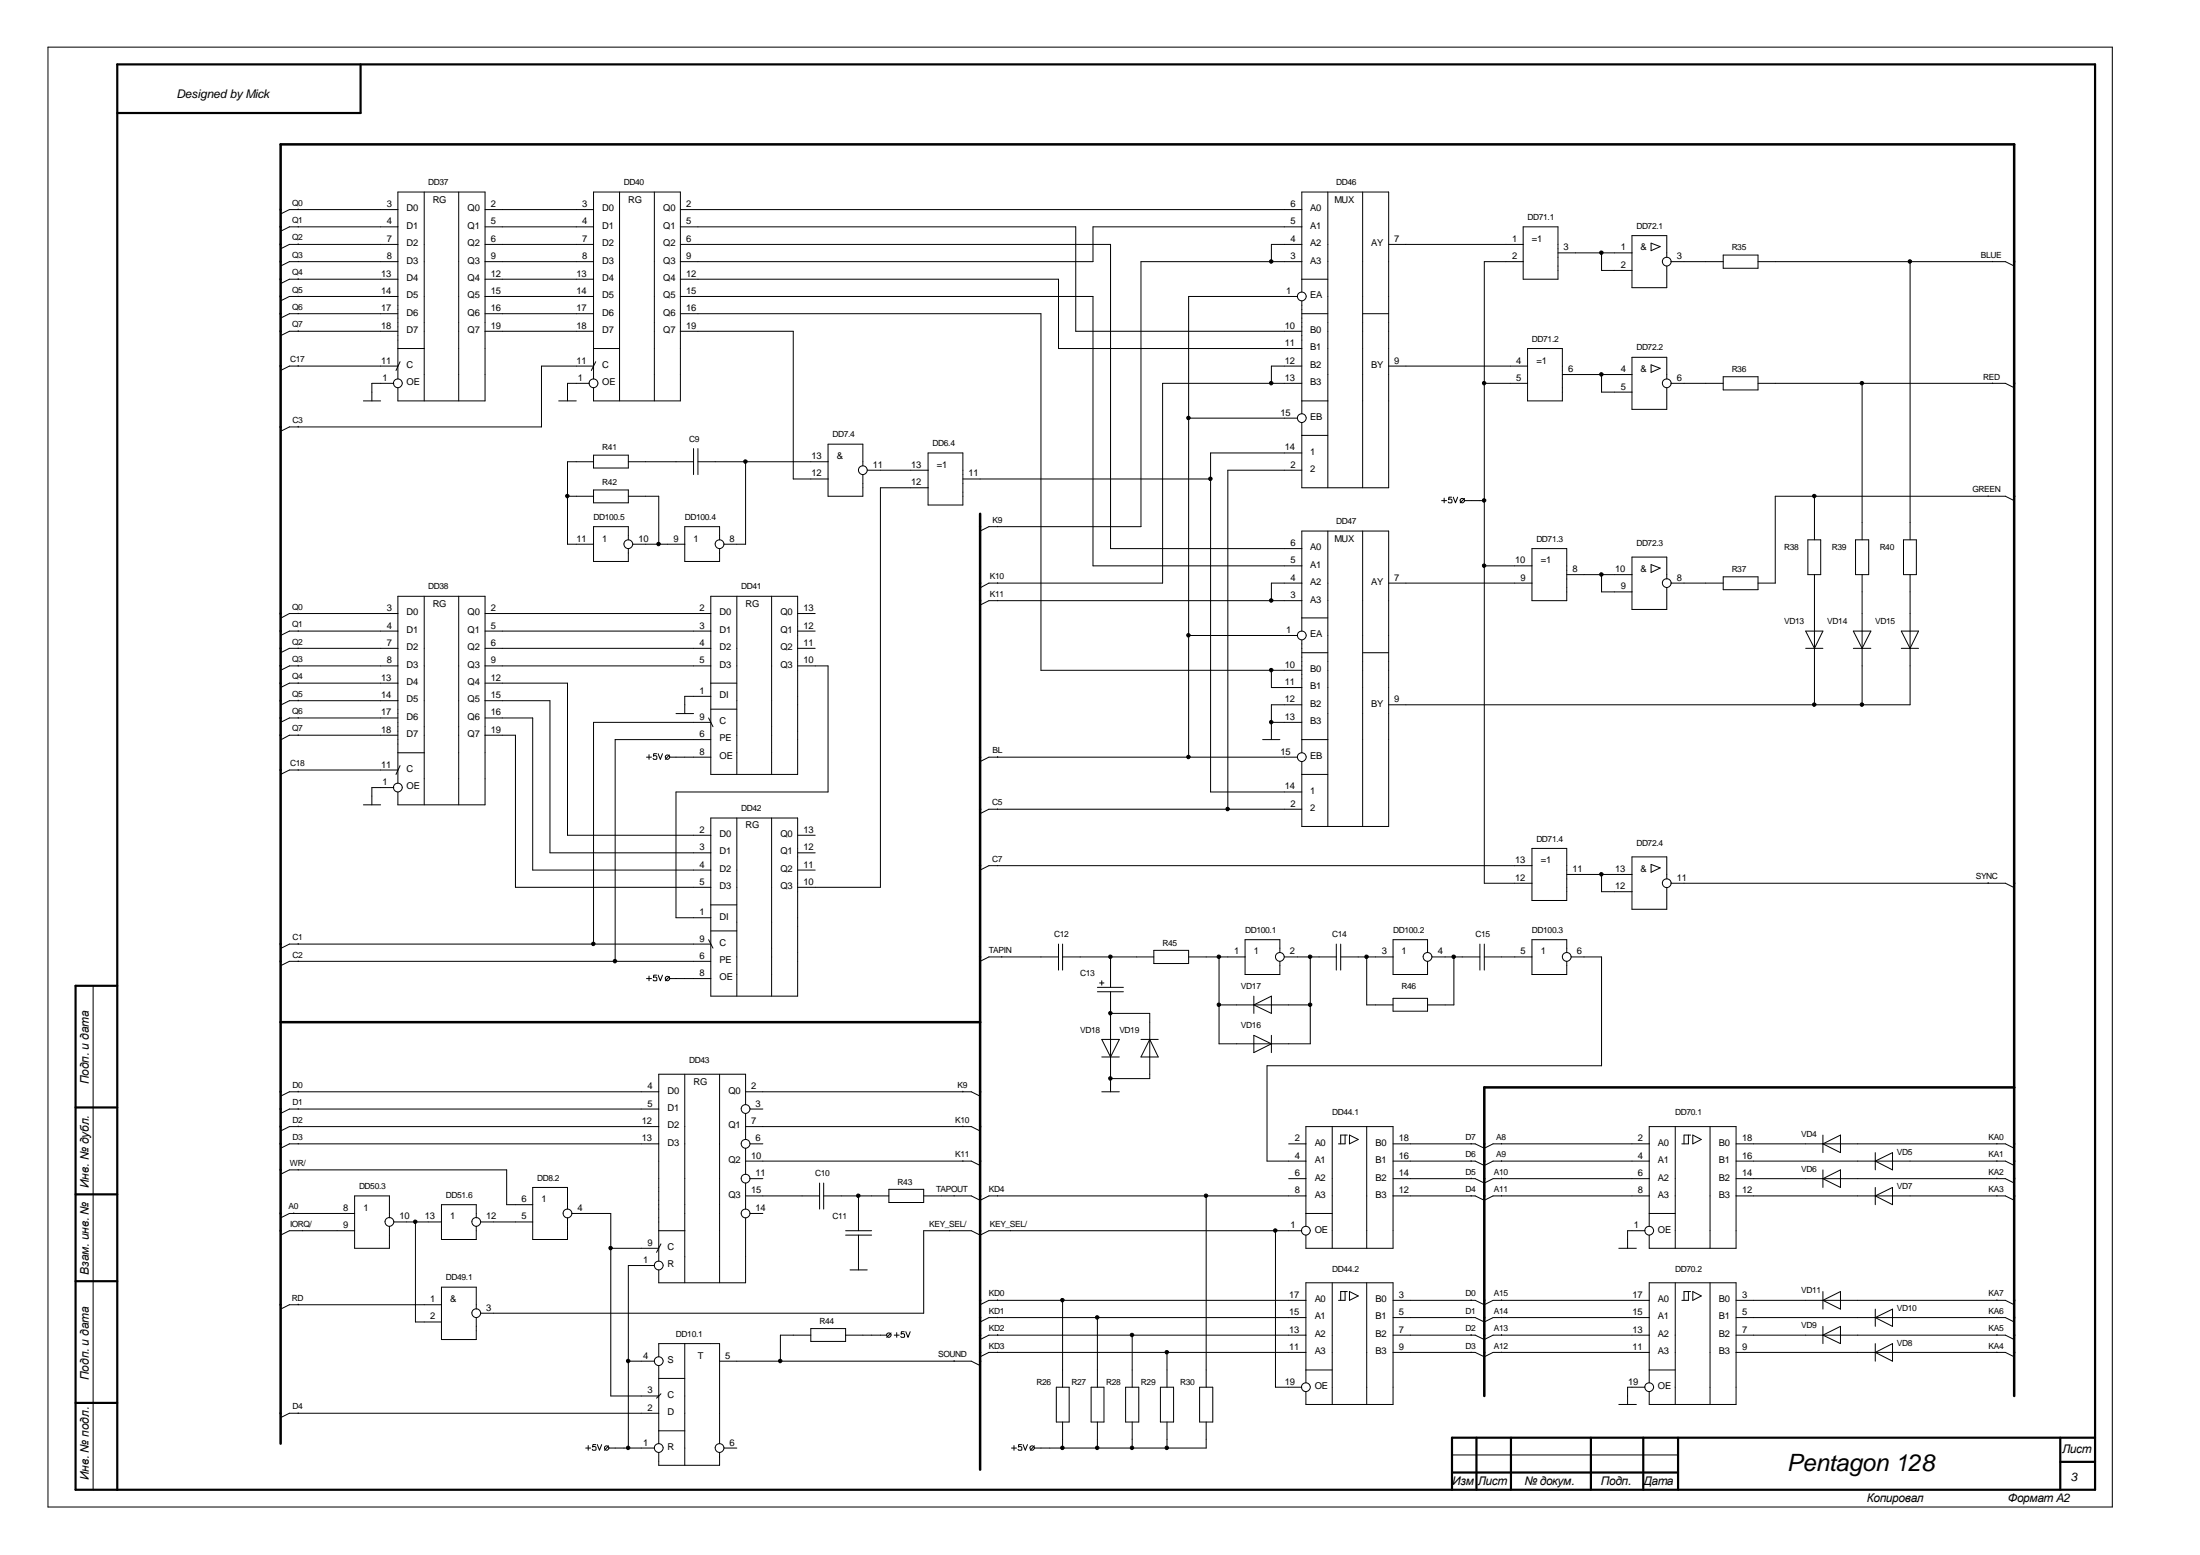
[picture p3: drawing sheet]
<svg xmlns="http://www.w3.org/2000/svg" width="297mm" height="210mm" viewBox="0 0 297 210" stroke-linecap="round" stroke-linejoin="round" font-family="sans-serif">
<g fill="none" stroke="#000" stroke-width=".3">
<path d="M48.7 8.7v6.6h-32.9M15.8 133.1h-5.6v68h272.7v-192.4h-267.1v192.4M10.2 149.5h5.6M10.2 172.9h5.6M10.2 161.2h5.6M10.2 189.4h5.6M196 198.8h30.6M199.3 194.1v7M204 194.1v7M214.8 194.1v7M221.9 194.1v7M226.6 194.1v7"/>
<path d="M278.2 194.1v7M278.2 197.3h4.7M282.9 194.1h-86.9v7"/>
</g>
<g fill="none" stroke="#000" stroke-width=".14">
<path d="M6.5 6.4h278.7v197h-278.7zM40.3 28.2v.1M40.3 30.6h.1M40.3 32.9v.1M40.3 35.3h.1M40.3 37.6v.1M40.3 40h.1M53.7 37.7h-14.6l-1.2 .6M53.7 35.3h-14.6l-1.2 .6M53.7 33h-14.6l-1.2 .6M53.7 30.6h-14.6l-1.2 .6M53.7 28.3h-14.6l-1.2 .6"/>
<path d="M57.3 25.9v28.2M61.9 25.9v28.2M65.5 37.7h14.6M65.5 35.3h14.6M65.5 33h14.6M65.5 30.6h14.6M65.5 28.3h14.6M83.7 25.9v28.2M88.3 25.9v28.2M91.9 30.6h53.3v14.1h30.6M91.9 37.7h51v9.3h32.9M91.9 33h58v41.1h25.9"/>
<path d="M91.9 28.3h83.9M175.8 37.7h3.5M175.8 30.6h-28.2v4.7h-55.7M175.8 35.3h-21.7v35.8h-20.6l-1.2 .6M175.8 33h-4.1v2.3M175.8 39.4v-13.5h11.7v39.9h-11.7v-8.8M179.3 25.9v39.9M184 25.9v39.9M187.5 33h18.2M205.7 30.6h4.7v7.1h-4.7zM205.7 35.3h-5.3v83.9h6.4M210.4 34.1h9.9"/>
<path d="M216.2 34.1v2.4h4.1M222.9 32.8l1.3 .5-1.3 .5zM225 34.7v-2.9h-4.7v7h4.7v-2.9M225.6 35.3h7.1M232.7 34.4h4.7v1.8h-4.7zM237.4 35.3h33.4l1.1 .6M257.9 35.3v37.6M269 35.3h.1M40.3 42.3h.1M40.3 44.6v.1M40.3 49.3v.1M40.3 57.5v.1"/>
<path d="M49.1 54.1h2.3M53.2 51.7h-3v2.4M53.7 49.4h-14.6l-1.2 .6M53.7 44.7h-14.6l-1.2 .6M53.7 42.3h-14.6l-1.2 .6M53.7 40h-14.6l-1.2 .6M53.7 51.2v-25.3h11.8v28.2h-11.8v-1.8M53.7 47h3.6M54 48.8l-.5 1.2M65.5 44.7h14.6M65.5 42.3h14.6M65.5 40h14.6"/>
<path d="M75.4 54.1h2.4M79.5 51.7h-2.9v2.4M80.1 49.4h-7v8.2h-34l-1.2 .6M80.1 51.2v-25.3h11.8v28.2h-11.8v-1.8M80.1 47h3.6M80.4 48.8l-.6 1.2M91.9 44.7h15.2v20h4.7M91.9 42.3h48.6v48.2h35.3M91.9 40h55.7v36.4h28.2M160.5 56.4h14.7M175.2 40h-14.7v62.2M175.8 49.4h-4.1v2.3"/>
<path d="M175.8 42.3h3.5M175.8 51.7h-18.8v27h-23.5l-1.2 .6M175.8 54.1h3.5M175.8 40.6v15.3M175.8 58.8h3.5M184 42.3h3.5M187.5 49.4h18.7M200.4 51.7h5.8M206.2 47h4.7v7.1h-4.7zM210.9 50.6h9.4M216.2 50.6v2.3h4.1M222.9 49.2l1.3 .5-1.3 .6z"/>
<path d="M225 51.2v-3h-4.7v7.1h4.7v-3M225.6 51.7h7.1M232.7 50.9h4.7v1.7h-4.7zM237.4 51.7h33.4l1.1 .6M251.4 51.7v21.2M269 51.7h.1M76.6 67h3.5M80.1 62.3h-3.5v11.2h3.5M80.1 61.4h4.7v1.8h-4.7zM80.1 66.1h4.7v1.8h-4.7zM84.8 72.9v-1.8h-4.7v4.7h4.7v-1.7M84.8 67h4.1v6.5"/>
<path d="M84.8 62.3h8.8M85.4 73.5h7.1M93.6 60.6v3.5M94.2 62.3h17.6M94.2 60.6v3.5M97.2 72.9v-1.8h-4.7v4.7h4.7v-1.7M100.7 62.3v11.2h-3M116.5 62.9v-2.9h-4.7v7h4.7v-2.9M117.1 63.5h8.2M125.3 61.1h4.7v7.1h-4.7zM125.3 65.8h-6.4v54h-11.2M130 64.7h33.4"/>
<path d="M134.7 71v.1M134.7 78.7h.1M175.8 78.7h-4.1v2.4M175.8 63.5h-10v45.7M175.8 61.1h-12.4v45.8h12.4M179.3 71.7v39.9M184 71.7v39.9M187.5 78.7h19.3M194.6 67.6h.7M195 67.2v.7M196 67.1h-.4v.4l.4-.1v.4l-.4 .1-.1-.2M196.2 67.1l.3 .8 .3-.8"/>
<path d="M197.7 67.6h2.7M197.7 67.3l-.6 .6M200.4 76.4h6.4M206.8 74.1h4.7v7h-4.7zM211.5 77.6h8.8M216.2 77.6v2.3h4.1M222.9 76.2l1.3 .5-1.3 .6zM225 78.2v-3h-4.7v7.1h4.7v-3M225.6 78.7h7.1M232.7 77.9h4.7v1.7h-4.7zM244.1 72.9h1.7v4.7h-1.7zM245 67v5.9"/>
<path d="M245 77.6v17.5M250.5 72.9h1.8v4.7h-1.8zM251.4 77.6v17.5M257 72.9h1.7v4.7h-1.7zM257.9 77.6v17.5h-70.4M268.4 66.9v.1M271.9 67.6l-1.1-.6h-31.1v11.7h-2.3M40.3 82.8h.1M40.3 85.1v.1M40.3 87.5h.1M40.3 89.8v.1M40.3 92.2h.1"/>
<path d="M40.3 94.5v.1M40.3 96.9h.1M40.3 99.2h.1M53.7 99.2h-14.6l-1.2 .7M53.7 96.9h-14.6l-1.2 .6M53.7 94.6h-14.6l-1.2 .6M53.7 92.2h-14.6l-1.2 .6M53.7 89.9h-14.6l-1.2 .6M53.7 87.5h-14.6l-1.2 .6M53.7 85.2h-14.6l-1.2 .6M53.7 82.8h-14.6l-1.2 .7M57.3 80.5v28.1"/>
<path d="M61.9 80.5v28.1M65.5 99.2h4.1v20.6h26.4M65.5 96.9h6.4v20.5h24.1M65.5 94.6h8.8v20.5h21.7M65.5 92.2h11.1v20.5h19.4M65.5 89.9h30.5M65.5 87.5h30.5M65.5 85.2h30.5M65.5 82.8h30.5M91.3 96.3h2.3M95.7 96.9l.6 1.2M96 92.2h3.5"/>
<path d="M96 94h-3.5v2.3M96 97.5h-15.9v29.9M96 99.8h-12.9v30M96 80.5h11.7v24h-11.7zM96 95.7h3.5M99.5 80.5v24M104.2 80.5v24M107.7 89.9h4.1v17h-20.5v17h4.7M107.7 87.5h2.4M107.7 85.2h2.4M107.7 82.8h2.4M134.7 81v.1"/>
<path d="M160.5 85.8h14.7M170.5 99.8h2.3M171.7 97.5h4.1M171.7 90.5v2.3h4.1M175.8 81.1h-42.3l-1.2 .6M175.8 95.1h-4.1v4.7M175.8 99.8h3.5M175.8 85.2v-13.5h11.7v39.9h-11.7v-8.8M175.8 86.4v15.2M175.8 83.4h3.5M175.8 88.1h3.5M184 88.1h3.5"/>
<path d="M243.8 87.5h2.3M243.8 85.2h2.3l-1.1 2.3zM250.2 87.5h2.4M250.2 85.2h2.4l-1.2 2.3zM256.7 87.5h2.3M256.7 85.2h2.3l-1.1 2.3zM40.3 103.9h.1M49.1 108.6h2.3M53.2 106.3h-3v2.3M53.7 103.9h-14.6l-1.2 .6M53.7 105.7v-25.2h11.8v28.1h-11.8v-1.7M53.7 101.6h3.6"/>
<path d="M54 103.3l-.5 1.2M87.3 102.2h.7M87.6 101.9v.6M88.6 101.7h-.3l-.1 .4 .4-.1 .1 .4-.4 .1-.1-.1M88.9 101.7l.3 .8 .3-.8M90.4 102.2h5.6M90.4 101.9l-.6 .6M96 110.4h11.7v24.1h-11.7zM99.5 110.4v24.1M104.2 110.4v24.1M107.7 115.1h2.4M107.7 112.7h2.4"/>
<path d="M107.7 117.4h2.4M134.7 102.1v.1M134.7 109.2h.1M134.7 116.8v.1M175.2 102.2h-41.7l-1.2 .6M175.8 109.2h-42.3l-1.2 .6M175.8 104.5h3.5M206.8 116.9h-73.3l-1.2 .5M206.8 114.5h4.7v7.1h-4.7zM211.5 118h8.8M216.2 118v2.4h4.1M222.9 116.7l1.3 .5-1.3 .5z"/>
<path d="M225 118.6v-2.9h-4.7v7h4.7v-2.9M225.6 119.2h45.2l1.1 .6M268.4 119.1v.1M12.6 133.1v68M40.3 127.4h.1M40.3 129.7v.1M87.3 132.1h.7M87.6 131.8v.6M88.6 131.6h-.3l-.1 .4 .4-.1 .1 .4-.4 .1-.1-.1M88.9 131.6l.3 .8 .3-.8M90.4 132.1h5.6M90.4 131.8l-.6 .6"/>
<path d="M95.7 126.8l.6 1.2M96 129.8h-56.9l-1.2 .6M96 127.4h-56.9l-1.2 .6M96 122.1h3.5M96 125.7h3.5M135.3 129.1v.1M142.9 129.2h-9.4l-1.2 .6M142.9 127.4v3.6M143.5 127.4v3.6M143.5 129.2h12.3M148.2 133.9h3.5M148.2 133.3h3.5"/>
<path d="M148.5 132.7h.6M148.8 132.4v.6M149.9 129.2v4.1M149.9 133.9v13.5M149.9 136.8h5.3v8.8h-5.3M155.8 128.3h4.7v1.8h-4.7zM160.5 129.2h7.6M164.6 129.2v11.7h12.3v-11.7M164.6 135.7h12.3M169.3 135.7l2.4-1.2v2.3zM169.3 134.5v2.3M169.3 139.8l2.4 1.1-2.4 1.2z"/>
<path d="M171.7 139.8v2.3M172.8 128.6v-1.8h-4.7v4.7h4.7v-1.7M173.4 129.2h7M180.4 127.4v3.6M181 129.2h7.1M181 127.4v3.6M184.5 129.2v6.5h3.6M188.1 134.8h4.6v1.7h-4.6zM192.7 128.6v-1.8h-4.6v4.7h4.6v-1.7M193.3 129.2h6.5M196.3 129.2v6.5h-3.6M199.8 127.4v3.6"/>
<path d="M200.4 129.2h6.4M200.4 127.4v3.6M211.5 128.6v-1.8h-4.7v4.7h4.7v-1.7M212.1 129.2h4.1v14.7h-45.1v12.8h5.2M37.9 158.5l1.2-.6h29.3v4.7h3.5M40.3 147.3v.1M40.3 149.7h.1M40.3 152v.1M40.3 154.4h.1M40.3 157.9h.1M88.9 154.4h-49.8l-1.2 .6M88.9 152.1h-49.8l-1.2 .6"/>
<path d="M88.9 149.7h-49.8l-1.2 .6M88.9 147.4h-49.8l-1.2 .6M92.5 145v28.2M97.2 145v28.2M100.7 152.1h30.4l1.2 .6M100.7 147.4h30.4l1.2 .6M100.7 156.7h30.4l1.2 .6M100.7 149.1v-4.1h-11.8v25.2M100.7 150.3v3.5M100.7 155v3.5M100.7 159.7v3.5M101.3 154.4h1.7"/>
<path d="M101.3 149.7h1.7M101.3 159.1h1.7M110.7 159.7v3.5M111.2 159.7v3.5M130 147.3v.1M130 152v.1M130 156.7h.1M148.8 147.4h2.3M148.8 142.7h2.3M148.8 140.3h2.3l-1.2 2.4zM154.1 140.3h2.3M155.2 140.3l1.2 2.4h-2.3z"/>
<path d="M174 154.4h2.3M174 159.1h2.3M179.9 152.1v16.4M181.6 153.2v1.2h-.9M181.9 153.2h-.9v1.2M182.2 153.2l1.2 .6-1.2 .6zM184.5 152.1v16.4M188.1 154.4h11.1l1.2 .6 1.2-.6h21.1M188.1 156.7h11.1l1.2 .6 1.2-.6h21.1M188.1 159.1h11.1l1.2 .6 1.2-.6h21.1M198.6 154.4h.1M198.6 156.7h.1"/>
<path d="M198.6 159v.1M202.7 154.4h.1M202.7 156.7h.1M202.7 159v.1M226.2 152.1v16.4M228 153.2v1.2h-.9M228.3 153.2h-.9v1.2M228.6 153.2l1.1 .6-1.1 .6zM230.9 152.1v16.4M234.4 154.4h36.4l1.1 .6M234.4 156.7h36.4l1.1 .6M234.4 159.1h36.4l1.1 .6"/>
<path d="M246.1 154.4l2.4-1.2v2.4zM246.1 159.1l2.4-1.2v2.4zM246.1 153.2v2.4M246.1 157.9v2.4M253.2 156.7l2.3-1.1v2.3zM253.2 155.6v2.3M269.6 154.4h.1M269.6 156.7h.1M269.6 159v.1M39.7 163.7v.1M40.3 176v.1M40.9 166.1h.1"/>
<path d="M47.9 166.1h-8.8l-1.2 .6M47.9 163.8h-8.8l-1.2 .6M52.6 164.4v-3h-4.7v7.1h4.7v-3M53.2 164.9h6.4M56.1 164.9v13.5h3.5M59.6 176.1h-20.5l-1.2 .6M64.3 164.4v-1.8h-4.7v4.7h4.7v-1.8M64.3 176.7v-2.9h-4.7v7h4.7v-2.9M64.9 164.9h7M76.6 163.2v-2.9h-4.7v7h4.7v-2.9M77.2 163.8h5.3v24.6h6.4M82.5 168.5h6.4"/>
<path d="M88.3 170.8h-3.5v24.7M88.9 166.1h3.6M89.2 167.9l-.6 1.2M100.7 161.4h10M100.7 164.4v8.8h-11.8v-1.8M101.3 163.8h1.7M109.5 179.3h4.7v1.8h-4.7zM111.2 161.4h8.8M114.2 166.1h3.5M114.2 166.7h3.5M114.8 171.4h2.3M115.9 161.4v4.7"/>
<path d="M115.9 166.7v4.7M120 160.5h4.7v1.8h-4.7zM120.3 179.9l-.6 .6M121.1 179.9v.6M122.1 179.8h-.4v.3h.3l.1 .3-.4 .1-.1-.1M122.3 179.8l.3 .7 .3-.7M124.7 161.4h6.4l1.2 .6 1.2-.6h42.8M128.2 166.1h.1M128.8 161.4h.1M134.7 161.4h.1M134.7 175.4v.1M134.7 177.8v.1"/>
<path d="M136.4 166.1h.1M143.5 175.5v11.8M148.2 177.9v9.4M162.9 161.4v25.9M172.2 166.1v21.2h3.6M175.8 166.1h-42.3l-1.2 .6-1.2-.6h-6.4v11.2h-59.8M176.3 163.8h3.6M176.3 165.5v-13.4h11.8v16.4h-11.8v-1.8M176.3 177.9h-42.8l-1.2 .5M176.3 175.5h-42.8l-1.2 .6M179.9 173.2v16.4M181.6 174.3v1.2h-.9"/>
<path d="M181.9 174.3h-.9v1.2M182.2 174.3l1.2 .6-1.2 .6zM184.5 173.2v16.4M188.1 177.9h11.1l1.2 .5 1.2-.5h21.1M188.1 175.5h11.1l1.2 .6 1.2-.6h21.1M188.1 161.4h11.1l1.2 .6 1.2-.6h21.1M198.6 161.4h.1M198.6 175.4v.1M198.6 177.8v.1M202.7 161.4h.1M202.7 175.4v.1M202.7 177.8v.1"/>
<path d="M218.6 168.5h2.3M222.1 166.1h-2.3v2.4M222.7 163.8h3.5M222.7 165.5v-13.4h11.7v16.4h-11.7v-1.8M226.2 173.2v16.4M228 174.3v1.2h-.9M228.3 174.3h-.9v1.2M228.6 174.3l1.1 .6-1.1 .6zM230.9 173.2v16.4M234.4 177.9h36.4l1.1 .5M234.4 175.5h36.4l1.1 .6M234.4 161.4h36.4l1.1 .6"/>
<path d="M246.1 175.5l2.4-1.2v2.4zM246.1 174.3v2.4M246.1 179v2.4M253.2 161.4l2.3-1.1v2.3zM253.2 177.9l2.3-1.2v2.3zM253.2 160.3v2.3M253.2 176.7v2.3M269.6 161.4h.1M269.6 175.4v.1M269.6 177.8v.1M40.3 190.7v.1M79.1 195.5h.7"/>
<path d="M79.4 195.1v.7M80.4 195h-.3l-.1 .3h.4l.1 .4-.4 .1-.1-.2M80.6 195l.3 .8 .3-.8M82.2 195.5h6.1M82.2 195.2l-.6 .6M84.8 183.7h3.5M88.9 190.8h-49.8l-1.2 .6M88.9 183.1v-1.7h8.3v13.5M88.9 184.3v10.6M88.9 196.1v1.7h8.3v-1.7M88.9 186.1h3.6M88.9 193.1h3.6"/>
<path d="M89.2 188.1l-.6 .6M92.5 181.4v16.4M97.2 183.7h33.9l1.2 .6M97.7 195.5h1.8M109.5 180.2h-4.1v3.5M114.2 180.2h5.5M120.7 180.2h.7M128.8 183.7h.1M134.7 180.1v.1M134.7 182.5v.1M136.6 195.5h.6M136.9 195.1v.7"/>
<path d="M137.9 195h-.4v.3h.4l.1 .4-.5 .1v-.2M138.1 195l.3 .8 .3-.8M139.7 195.2l-.6 .6M142.6 187.3h1.8v4.7h-1.8zM143.5 192v3.5M147.3 187.3h1.8v4.7h-1.8zM148.2 192v3.5M152 187.3h1.8v4.7h-1.8zM152.9 180.2v7.1M152.9 192v3.5M156.7 187.3h1.8v4.7h-1.8zM157.6 182.6v4.7"/>
<path d="M157.6 192v3.5M162 187.3h1.7v4.7h-1.7zM162.9 192v3.5h-23.2M176.3 180.2h-42.8l-1.2 .6M176.3 182.6h-42.8l-1.2 .5M176.3 186.7v-13.5h11.8v16.4h-11.8v-1.8M176.3 184.9h3.6M188.1 180.2h11.1l1.2 .6 1.2-.6h21.1M188.1 182.6h11.1l1.2 .5 1.2-.5h21.1M196 196.4h30.6M198.6 180.1v.1M198.6 182.5v.1"/>
<path d="M202.7 180.1v.1M202.7 182.5v.1M218.6 189.6h2.3M222.1 187.3h-2.3v2.3M222.7 186.7v-13.5h11.7v16.4h-11.7v-1.8M222.7 184.9h3.5M234.4 180.2h36.4l1.1 .6M234.4 182.6h36.4l1.1 .5M246.1 180.2l2.4-1.2v2.4zM253.2 182.6l2.3-1.2v2.3zM253.2 181.4v2.3M269.6 180.1v.1"/>
<path d="M269.6 182.5v.1"/>
<circle cx="225" cy="35.3" r=".59"/>
<circle cx="53.7" cy="51.7" r=".59"/>
<circle cx="80.1" cy="51.7" r=".59"/>
<circle cx="175.8" cy="56.4" r=".59"/>
<circle cx="175.8" cy="40" r=".59"/>
<circle cx="225" cy="51.7" r=".59"/>
<circle cx="84.8" cy="73.5" r=".59"/>
<circle cx="97.2" cy="73.5" r=".59"/>
<circle cx="116.5" cy="63.5" r=".59"/>
<circle cx="197.4" cy="67.6" r=".3"/>
<circle cx="225" cy="78.7" r=".59"/>
<circle cx="175.8" cy="85.8" r=".59"/>
<circle cx="53.7" cy="106.3" r=".59"/>
<circle cx="90.1" cy="102.2" r=".3"/>
<circle cx="175.8" cy="102.2" r=".59"/>
<circle cx="225" cy="119.2" r=".59"/>
<circle cx="90.1" cy="132.1" r=".3"/>
<circle cx="172.8" cy="129.2" r=".59"/>
<circle cx="192.7" cy="129.2" r=".59"/>
<circle cx="211.5" cy="129.2" r=".59"/>
<circle cx="100.7" cy="154.4" r=".59"/>
<circle cx="100.7" cy="159.1" r=".59"/>
<circle cx="100.7" cy="149.7" r=".59"/>
<circle cx="52.6" cy="164.9" r=".59"/>
<circle cx="64.3" cy="177.3" r=".59"/>
<circle cx="64.3" cy="164.9" r=".59"/>
<circle cx="76.6" cy="163.8" r=".59"/>
<circle cx="88.9" cy="170.8" r=".59"/>
<circle cx="100.7" cy="163.8" r=".59"/>
<circle cx="176.3" cy="166.1" r=".59"/>
<circle cx="222.7" cy="166.1" r=".59"/>
<circle cx="81.9" cy="195.5" r=".3"/>
<circle cx="88.9" cy="195.5" r=".59"/>
<circle cx="88.9" cy="183.7" r=".59"/>
<circle cx="97.2" cy="195.5" r=".59"/>
<circle cx="120" cy="180.2" r=".3"/>
<circle cx="139.4" cy="195.5" r=".3"/>
<circle cx="176.3" cy="187.3" r=".59"/>
<circle cx="222.7" cy="187.3" r=".59"/>
</g>
<path d="M132.3 69.4v129M37.9 138h94.4M271.9 146.8h-71.5v41.6M271.9 188.4v-168.9h-234v175.4" fill="none" stroke="#000" stroke-width=".34"/>
<g fill="#000" stroke="#000" stroke-width=".14">
<path d="M171.5 35.1h.3l.1 .2-.1 .2h-.2h-.1z" fill-rule="evenodd"/>
<path d="M216 33.9h.4l.1 .2-.1 .2h-.2h-.2z" fill-rule="evenodd"/>
<path d="M257.7 35.1h.3l.1 .2-.1 .2h-.1h-.2z" fill-rule="evenodd"/>
<path d="M160.3 56.2h.3l.1 .2-.1 .2-.2 .1-.1-.1z" fill-rule="evenodd"/>
<path d="M171.5 51.5h.3l.1 .2-.1 .2-.2 .1-.1-.1z" fill-rule="evenodd"/>
<path d="M200.2 51.5h.3l.1 .2-.1 .2-.1 .1-.2-.1z" fill-rule="evenodd"/>
<path d="M216 50.4h.4l.1 .1-.1 .2-.2 .1-.2-.1z" fill-rule="evenodd"/>
<path d="M251.2 51.5h.3l.1 .2-.1 .2-.1 .1-.2-.1z" fill-rule="evenodd"/>
<path d="M76.4 66.8h.4v.1v.2l-.2 .1-.2-.1z" fill-rule="evenodd"/>
<path d="M88.7 73.3h.4l.1 .1-.1 .2-.2 .1-.2-.1z" fill-rule="evenodd"/>
<path d="M100.5 62.1h.3l.1 .2-.1 .2h-.2h-.1z" fill-rule="evenodd"/>
<path d="M163.3 64.5h.3l.1 .1-.1 .2-.2 .1-.1-.1z" fill-rule="evenodd"/>
<path d="M200.2 76.2h.3l.1 .1-.1 .2-.1 .1-.2-.1z" fill-rule="evenodd"/>
<path d="M200.2 67.4h.3l.1 .1-.1 .2-.1 .1-.2-.1z" fill-rule="evenodd"/>
<path d="M216 77.4h.4l.1 .1-.1 .2-.2 .1-.2-.1z" fill-rule="evenodd"/>
<path d="M244.8 66.8h.3l.1 .1-.1 .2-.2 .1-.1-.1z" fill-rule="evenodd"/>
<path d="M160.3 85.6h.3l.1 .1-.1 .2-.2 .1-.1-.1z" fill-rule="evenodd"/>
<path d="M171.5 97.3h.3l.1 .2-.1 .1-.2 .1-.1-.1z" fill-rule="evenodd"/>
<path d="M171.5 90.3h.3l.1 .1-.1 .2-.2 .1-.1-.1z" fill-rule="evenodd"/>
<path d="M171.5 80.9h.3l.1 .1-.1 .2-.2 .1-.1-.1z" fill-rule="evenodd"/>
<path d="M244.8 94.9h.3l.1 .2-.1 .2h-.2h-.1z" fill-rule="evenodd"/>
<path d="M251.2 94.9h.3l.1 .2-.1 .2h-.1h-.2z" fill-rule="evenodd"/>
<path d="M160.3 102h.3l.1 .2-.1 .1-.2 .1-.1-.1z" fill-rule="evenodd"/>
<path d="M165.6 109h.3l.1 .2-.1 .2h-.2h-.1z" fill-rule="evenodd"/>
<path d="M216 117.8h.4l.1 .2-.1 .2-.2 .1-.2-.1z" fill-rule="evenodd"/>
<path d="M79.9 127.2h.4v.2v.2h-.2h-.2z" fill-rule="evenodd"/>
<path d="M82.9 129.6h.3l.1 .1-.1 .2-.2 .1-.1-.1z" fill-rule="evenodd"/>
<path d="M149.7 136.6h.4l.1 .2-.1 .1-.2 .1-.2-.1z" fill-rule="evenodd"/>
<path d="M149.7 129h.4l.1 .1-.1 .2-.2 .1-.2-.1z" fill-rule="evenodd"/>
<path d="M164.4 129h.3l.1 .1-.1 .2-.2 .1-.1-.1z" fill-rule="evenodd"/>
<path d="M164.4 135.5h.3l.1 .1-.1 .2-.2 .1-.1-.1z" fill-rule="evenodd"/>
<path d="M176.7 129h.3l.1 .1-.1 .2-.1 .1-.2-.1z" fill-rule="evenodd"/>
<path d="M176.7 135.5h.3l.1 .1-.1 .2-.1 .1-.2-.1z" fill-rule="evenodd"/>
<path d="M184.3 129h.4v.1v.2l-.2 .1-.2-.1z" fill-rule="evenodd"/>
<path d="M196.1 129h.3l.1 .1-.1 .2-.1 .1-.2-.1z" fill-rule="evenodd"/>
<path d="M149.7 145.4h.4l.1 .2-.1 .1-.2 .1-.2-.1z" fill-rule="evenodd"/>
<path d="M55.9 164.7h.3l.1 .2-.1 .2-.2 .1-.1-.1z" fill-rule="evenodd"/>
<path d="M82.3 168.3h.3l.1 .2-.1 .1-.2 .1-.1-.1z" fill-rule="evenodd"/>
<path d="M115.7 161.2h.3l.1 .2-.1 .2h-.1h-.2z" fill-rule="evenodd"/>
<path d="M143.3 175.3h.3l.1 .2-.1 .2h-.2h-.1z" fill-rule="evenodd"/>
<path d="M148 177.7h.3l.1 .1-.1 .2-.2 .1-.1-.1z" fill-rule="evenodd"/>
<path d="M162.7 161.2h.3l.1 .2-.1 .2h-.2h-.1z" fill-rule="evenodd"/>
<path d="M172 165.9h.3l.1 .2-.1 .2h-.1h-.2z" fill-rule="evenodd"/>
<path d="M84.6 195.3h.4v.1v.2l-.2 .1-.2-.1z" fill-rule="evenodd"/>
<path d="M84.6 183.5h.4v.2v.2l-.2 .1-.2-.1z" fill-rule="evenodd"/>
<path d="M105.2 183.5h.3l.1 .2-.1 .2-.2 .1-.1-.1z" fill-rule="evenodd"/>
<path d="M143.3 195.3h.3l.1 .1-.1 .2-.2 .1-.1-.1z" fill-rule="evenodd"/>
<path d="M148 195.3h.3l.1 .1-.1 .2-.2 .1-.1-.1z" fill-rule="evenodd"/>
<path d="M152.7 195.3h.3l.1 .1-.1 .2-.2 .1-.1-.1z" fill-rule="evenodd"/>
<path d="M152.7 180h.3l.1 .2-.1 .2h-.2h-.1z" fill-rule="evenodd"/>
<path d="M157.4 195.3h.3l.1 .1-.1 .2-.2 .1-.1-.1z" fill-rule="evenodd"/>
<path d="M157.4 182.4h.3l.1 .1-.1 .2-.2 .1-.1-.1z" fill-rule="evenodd"/>
</g>
<text font-size="3.2" x="241.3" y="198.6">Pentagon 128</text>
<g font-size="1.6">
<text x="23.8" y="13.2">DesignedbyMick</text>
<text x="12" y="146.4" transform="rotate(-90 12 146.4)">Подп. и дата</text>
<text x="12" y="160.4" transform="rotate(-90 12 160.4)">Инв. № дубл.</text>
<text x="12" y="172.1" transform="rotate(-90 12 172.1)">Взам. инв. №</text>
<text x="12" y="186.3" transform="rotate(-90 12 186.3)">Подп. и дата</text>
<text x="278.4" y="196.2">Лист</text>
<text x="12" y="199.8" transform="rotate(-90 12 199.8)">Инв. № подл.</text>
<text x="196.1" y="200.4">Изм</text>
<text x="199.5" y="200.4">Лист</text>
<text x="205.8" y="200.4">№ докум.</text>
<text x="216.2" y="200.4">Подп.</text>
<text x="221.9" y="200.4">Дата</text>
<text x="252.1" y="202.8">Копировал</text>
<text x="271.1" y="202.8">Формат A2</text>
<text x="279.6" y="200">3</text>
</g>
<g font-size="1.3">
<text x="52.2" y="28">3</text>
<text x="54.9" y="28.5">D0</text>
<text x="58.4" y="27.4">RG</text>
<text x="63.1" y="28.5">Q0</text>
<text x="66.3" y="28">2</text>
<text x="78.6" y="28">3</text>
<text x="81.3" y="28.5">D0</text>
<text x="84.8" y="27.4">RG</text>
<text x="89.5" y="28.5">Q0</text>
<text x="92.6" y="28">2</text>
<text x="174.2" y="28">6</text>
<text x="176.9" y="28.5">A0</text>
<text x="180.2" y="27.4">MUX</text>
<text x="52.2" y="35">8</text>
<text x="52.2" y="32.7">7</text>
<text x="52.2" y="30.3">4</text>
<text x="54.9" y="30.9">D1</text>
<text x="54.9" y="33.2">D2</text>
<text x="54.9" y="35.6">D3</text>
<text x="63.1" y="30.9">Q1</text>
<text x="63.1" y="33.2">Q2</text>
<text x="63.1" y="35.6">Q3</text>
<text x="66.3" y="30.3">5</text>
<text x="66.3" y="32.7">6</text>
<text x="66.3" y="35">9</text>
<text x="78.6" y="35">8</text>
<text x="78.6" y="32.7">7</text>
<text x="78.6" y="30.3">4</text>
<text x="81.3" y="30.9">D1</text>
<text x="81.3" y="33.2">D2</text>
<text x="81.3" y="35.6">D3</text>
<text x="89.5" y="30.9">Q1</text>
<text x="89.5" y="33.2">Q2</text>
<text x="89.5" y="35.6">Q3</text>
<text x="92.6" y="30.3">5</text>
<text x="92.6" y="32.7">6</text>
<text x="92.6" y="35">9</text>
<text x="174.2" y="30.3">5</text>
<text x="174.2" y="35">3</text>
<text x="174.2" y="32.7">4</text>
<text x="176.9" y="30.9">A1</text>
<text x="176.9" y="33.2">A2</text>
<text x="176.9" y="35.6">A3</text>
<text x="185.1" y="33.2">AY</text>
<text x="188.3" y="32.7">7</text>
<text x="204.2" y="32.7">1</text>
<text x="204.2" y="35">2</text>
<text x="206.8" y="32.7">=1</text>
<text x="211.1" y="33.8">3</text>
<text x="218.8" y="33.8">1</text>
<text x="221.5" y="33.8">&amp;</text>
<text x="226.4" y="35">3</text>
<text x="51.5" y="39.7">14</text>
<text x="51.5" y="37.4">13</text>
<text x="54.9" y="37.9">D4</text>
<text x="54.9" y="40.3">D5</text>
<text x="63.1" y="37.9">Q4</text>
<text x="63.1" y="40.3">Q5</text>
<text x="66.3" y="37.4">12</text>
<text x="66.3" y="39.7">15</text>
<text x="77.9" y="39.7">14</text>
<text x="77.9" y="37.4">13</text>
<text x="81.3" y="37.9">D4</text>
<text x="81.3" y="40.3">D5</text>
<text x="89.5" y="37.9">Q4</text>
<text x="89.5" y="40.3">Q5</text>
<text x="92.6" y="37.4">12</text>
<text x="92.6" y="39.7">15</text>
<text x="173.7" y="39.7">1</text>
<text x="176.9" y="40.3">EA</text>
<text x="218.8" y="36.2">2</text>
<text x="51.5" y="44.4">18</text>
<text x="51.5" y="42">17</text>
<text x="54.9" y="42.6">D6</text>
<text x="54.9" y="45">D7</text>
<text x="63.1" y="42.6">Q6</text>
<text x="63.1" y="45">Q7</text>
<text x="66.3" y="42">16</text>
<text x="66.3" y="44.4">19</text>
<text x="77.9" y="44.4">18</text>
<text x="77.9" y="42">17</text>
<text x="81.3" y="42.6">D6</text>
<text x="81.3" y="45">D7</text>
<text x="89.5" y="42.6">Q6</text>
<text x="89.5" y="45">Q7</text>
<text x="92.6" y="42">16</text>
<text x="92.6" y="44.4">19</text>
<text x="173.5" y="44.4">10</text>
<text x="173.5" y="46.7">11</text>
<text x="176.9" y="45">B0</text>
<text x="176.9" y="47.3">B1</text>
<text x="51.5" y="49.1">11</text>
<text x="51.6" y="51.4">1</text>
<text x="54.9" y="49.7">C</text>
<text x="54.9" y="52">OE</text>
<text x="77.9" y="49.1">11</text>
<text x="78" y="51.4">1</text>
<text x="81.3" y="49.7">C</text>
<text x="81.3" y="52">OE</text>
<text x="173.5" y="49.1">12</text>
<text x="173.5" y="51.4">13</text>
<text x="176.9" y="49.7">B2</text>
<text x="176.9" y="52">B3</text>
<text x="185.1" y="49.7">BY</text>
<text x="188.3" y="49.1">9</text>
<text x="204.7" y="49.1">4</text>
<text x="204.7" y="51.4">5</text>
<text x="207.4" y="49.1">=1</text>
<text x="211.7" y="50.2">6</text>
<text x="218.8" y="52.6">5</text>
<text x="218.8" y="50.2">4</text>
<text x="221.5" y="50.2">&amp;</text>
<text x="226.4" y="51.4">6</text>
<text x="172.9" y="56.1">15</text>
<text x="176.9" y="56.7">EB</text>
<text x="109.6" y="62">13</text>
<text x="109.6" y="64.3">12</text>
<text x="113" y="62">&amp;</text>
<text x="117.9" y="63.1">11</text>
<text x="123" y="63.1">13</text>
<text x="123" y="65.5">12</text>
<text x="126.5" y="63.1">=1</text>
<text x="130.8" y="64.3">11</text>
<text x="173.5" y="60.8">14</text>
<text x="174.2" y="63.1">2</text>
<text x="176.9" y="61.4">1</text>
<text x="176.9" y="63.7">2</text>
<text x="77.9" y="73.1">11</text>
<text x="81.3" y="73.1">1</text>
<text x="86.2" y="73.1">10</text>
<text x="90.9" y="73.1">9</text>
<text x="93.6" y="73.1">1</text>
<text x="98.5" y="73.1">8</text>
<text x="174.2" y="73.7">6</text>
<text x="174.2" y="76">5</text>
<text x="176.9" y="74.3">A0</text>
<text x="176.9" y="76.6">A1</text>
<text x="180.2" y="73.1">MUX</text>
<text x="204.6" y="76">10</text>
<text x="208" y="76">=1</text>
<text x="212.3" y="77.2">8</text>
<text x="218.1" y="77.2">10</text>
<text x="221.5" y="77.2">&amp;</text>
<text x="52.2" y="82.5">3</text>
<text x="54.9" y="83.1">D0</text>
<text x="58.4" y="81.9">RG</text>
<text x="63.1" y="83.1">Q0</text>
<text x="66.3" y="82.5">2</text>
<text x="94.4" y="82.5">2</text>
<text x="97.2" y="83.1">D0</text>
<text x="100.7" y="81.9">RG</text>
<text x="105.4" y="83.1">Q0</text>
<text x="108.5" y="82.5">13</text>
<text x="174.2" y="80.7">3</text>
<text x="174.2" y="78.4">4</text>
<text x="176.9" y="79">A2</text>
<text x="176.9" y="81.3">A3</text>
<text x="185.1" y="79">AY</text>
<text x="188.3" y="78.4">7</text>
<text x="205.3" y="78.4">9</text>
<text x="218.8" y="79.6">9</text>
<text x="226.4" y="78.4">8</text>
<text x="52.2" y="89.5">8</text>
<text x="52.2" y="87.2">7</text>
<text x="52.2" y="84.9">4</text>
<text x="54.9" y="85.4">D1</text>
<text x="54.9" y="87.8">D2</text>
<text x="63.1" y="85.4">Q1</text>
<text x="63.1" y="87.8">Q2</text>
<text x="66.3" y="84.9">5</text>
<text x="66.3" y="87.2">6</text>
<text x="66.3" y="89.5">9</text>
<text x="94.4" y="89.5">5</text>
<text x="94.4" y="87.2">4</text>
<text x="94.4" y="84.9">3</text>
<text x="97.2" y="85.4">D1</text>
<text x="97.2" y="87.8">D2</text>
<text x="105.4" y="85.4">Q1</text>
<text x="105.4" y="87.8">Q2</text>
<text x="108.5" y="84.9">12</text>
<text x="108.5" y="87.2">11</text>
<text x="108.5" y="89.5">10</text>
<text x="173.7" y="85.4">1</text>
<text x="176.9" y="86">EA</text>
<text x="51.5" y="94.2">14</text>
<text x="51.5" y="91.9">13</text>
<text x="54.9" y="90.1">D3</text>
<text x="54.9" y="92.5">D4</text>
<text x="54.9" y="94.8">D5</text>
<text x="63.1" y="90.1">Q3</text>
<text x="63.1" y="92.5">Q4</text>
<text x="63.1" y="94.8">Q5</text>
<text x="66.3" y="91.9">12</text>
<text x="66.3" y="94.2">15</text>
<text x="94.4" y="93.7">1</text>
<text x="97.2" y="90.1">D3</text>
<text x="97.2" y="94.2">DI</text>
<text x="105.4" y="90.1">Q3</text>
<text x="173.5" y="90.1">10</text>
<text x="173.5" y="92.5">11</text>
<text x="173.5" y="94.8">12</text>
<text x="176.9" y="90.7">B0</text>
<text x="176.9" y="93.1">B1</text>
<text x="176.9" y="95.4">B2</text>
<text x="185.1" y="95.4">BY</text>
<text x="188.3" y="94.8">9</text>
<text x="51.5" y="98.9">18</text>
<text x="51.5" y="96.6">17</text>
<text x="54.9" y="97.2">D6</text>
<text x="54.9" y="99.5">D7</text>
<text x="63.1" y="97.2">Q6</text>
<text x="63.1" y="99.5">Q7</text>
<text x="66.3" y="96.6">16</text>
<text x="66.3" y="98.9">19</text>
<text x="94.4" y="97.2">9</text>
<text x="94.4" y="99.5">6</text>
<text x="94.4" y="101.9">8</text>
<text x="97.2" y="97.8">C</text>
<text x="97.2" y="100.1">PE</text>
<text x="172.9" y="101.9">15</text>
<text x="173.5" y="97.2">13</text>
<text x="176.9" y="97.8">B3</text>
<text x="51.5" y="103.6">11</text>
<text x="51.6" y="106">1</text>
<text x="54.9" y="104.2">C</text>
<text x="54.9" y="106.6">OE</text>
<text x="97.2" y="102.5">OE</text>
<text x="173.5" y="106.6">14</text>
<text x="176.9" y="102.5">EB</text>
<text x="176.9" y="107.1">1</text>
<text x="94.4" y="112.4">2</text>
<text x="97.2" y="113">D0</text>
<text x="100.7" y="111.8">RG</text>
<text x="105.4" y="113">Q0</text>
<text x="108.5" y="112.4">13</text>
<text x="174.2" y="108.9">2</text>
<text x="176.9" y="109.5">2</text>
<text x="94.4" y="119.4">5</text>
<text x="94.4" y="117.1">4</text>
<text x="94.4" y="114.8">3</text>
<text x="97.2" y="115.3">D1</text>
<text x="97.2" y="117.7">D2</text>
<text x="105.4" y="115.3">Q1</text>
<text x="105.4" y="117.7">Q2</text>
<text x="108.5" y="114.8">12</text>
<text x="108.5" y="117.1">11</text>
<text x="108.5" y="119.4">10</text>
<text x="204.6" y="116.5">13</text>
<text x="204.6" y="118.9">12</text>
<text x="208" y="116.5">=1</text>
<text x="212.3" y="117.7">11</text>
<text x="218.1" y="117.7">13</text>
<text x="221.5" y="117.7">&amp;</text>
<text x="226.4" y="118.9">11</text>
<text x="94.4" y="123.5">1</text>
<text x="97.2" y="120">D3</text>
<text x="97.2" y="124.1">DI</text>
<text x="105.4" y="120">Q3</text>
<text x="218.1" y="120">12</text>
<text x="94.4" y="127.1">9</text>
<text x="94.4" y="129.4">6</text>
<text x="94.4" y="131.8">8</text>
<text x="97.2" y="127.6">C</text>
<text x="97.2" y="130">PE</text>
<text x="166.6" y="128.8">1</text>
<text x="169.3" y="128.8">1</text>
<text x="174.2" y="128.8">2</text>
<text x="186.6" y="128.8">3</text>
<text x="189.2" y="128.8">1</text>
<text x="194.1" y="128.8">4</text>
<text x="205.3" y="128.8">5</text>
<text x="208" y="128.8">1</text>
<text x="212.9" y="128.8">6</text>
<text x="97.2" y="132.3">OE</text>
<text x="87.4" y="149.4">5</text>
<text x="87.4" y="147">4</text>
<text x="90.1" y="147.6">D0</text>
<text x="90.1" y="150">D1</text>
<text x="93.6" y="146.4">RG</text>
<text x="98.3" y="147.6">Q0</text>
<text x="101.4" y="147">2</text>
<text x="102" y="149.4">3</text>
<text x="86.7" y="154.1">13</text>
<text x="86.7" y="151.7">12</text>
<text x="90.1" y="152.3">D2</text>
<text x="90.1" y="154.7">D3</text>
<text x="98.3" y="152.3">Q1</text>
<text x="101.4" y="151.7">7</text>
<text x="102" y="154.1">6</text>
<text x="174.8" y="154.1">2</text>
<text x="177.5" y="154.7">A0</text>
<text x="185.7" y="154.7">B0</text>
<text x="188.8" y="154.1">18</text>
<text x="221.1" y="154.1">2</text>
<text x="223.9" y="154.7">A0</text>
<text x="232.1" y="154.7">B0</text>
<text x="235.2" y="154.1">18</text>
<text x="98.3" y="157">Q2</text>
<text x="98.3" y="161.7">Q3</text>
<text x="101.4" y="156.4">10</text>
<text x="101.4" y="161.1">15</text>
<text x="102" y="158.8">11</text>
<text x="174.8" y="156.4">4</text>
<text x="174.8" y="158.8">6</text>
<text x="174.8" y="161.1">8</text>
<text x="177.5" y="157">A1</text>
<text x="177.5" y="159.4">A2</text>
<text x="177.5" y="161.7">A3</text>
<text x="185.7" y="157">B1</text>
<text x="185.7" y="159.4">B2</text>
<text x="185.7" y="161.7">B3</text>
<text x="188.8" y="156.4">16</text>
<text x="188.8" y="158.8">14</text>
<text x="188.8" y="161.1">12</text>
<text x="221.1" y="156.4">4</text>
<text x="221.1" y="158.8">6</text>
<text x="221.1" y="161.1">8</text>
<text x="223.9" y="157">A1</text>
<text x="223.9" y="159.4">A2</text>
<text x="223.9" y="161.7">A3</text>
<text x="232.1" y="157">B1</text>
<text x="232.1" y="159.4">B2</text>
<text x="232.1" y="161.7">B3</text>
<text x="235.2" y="156.4">16</text>
<text x="235.2" y="158.8">14</text>
<text x="235.2" y="161.1">12</text>
<text x="46.4" y="163.5">8</text>
<text x="46.4" y="165.8">9</text>
<text x="49.1" y="163.5">1</text>
<text x="53.9" y="164.6">10</text>
<text x="57.4" y="164.6">13</text>
<text x="60.8" y="164.6">1</text>
<text x="65.7" y="164.6">12</text>
<text x="70.4" y="162.3">6</text>
<text x="70.4" y="164.6">5</text>
<text x="73.1" y="162.3">1</text>
<text x="78" y="163.5">4</text>
<text x="102" y="163.5">14</text>
<text x="174.2" y="165.8">1</text>
<text x="177.5" y="166.4">OE</text>
<text x="220.6" y="165.8">1</text>
<text x="223.9" y="166.4">OE</text>
<text x="86.8" y="170.5">1</text>
<text x="87.4" y="168.2">9</text>
<text x="90.1" y="168.7">C</text>
<text x="90.1" y="171.1">R</text>
<text x="58.1" y="175.8">1</text>
<text x="58.1" y="178.1">2</text>
<text x="60.8" y="175.8">&amp;</text>
<text x="65.7" y="176.9">3</text>
<text x="174.1" y="175.2">17</text>
<text x="174.1" y="177.5">15</text>
<text x="174.1" y="179.9">13</text>
<text x="177.5" y="175.8">A0</text>
<text x="177.5" y="178.1">A1</text>
<text x="185.7" y="175.8">B0</text>
<text x="185.7" y="178.1">B1</text>
<text x="188.8" y="177.5">5</text>
<text x="188.8" y="175.2">3</text>
<text x="188.8" y="179.9">7</text>
<text x="220.4" y="175.2">17</text>
<text x="220.4" y="177.5">15</text>
<text x="220.4" y="179.9">13</text>
<text x="223.9" y="175.8">A0</text>
<text x="223.9" y="178.1">A1</text>
<text x="232.1" y="175.8">B0</text>
<text x="232.1" y="178.1">B1</text>
<text x="235.2" y="177.5">5</text>
<text x="235.2" y="175.2">3</text>
<text x="235.2" y="179.9">7</text>
<text x="86.8" y="183.4">4</text>
<text x="90.1" y="184">S</text>
<text x="94.2" y="183.4">T</text>
<text x="97.9" y="183.4">5</text>
<text x="174.1" y="182.2">11</text>
<text x="177.5" y="180.5">A2</text>
<text x="177.5" y="182.8">A3</text>
<text x="185.7" y="180.5">B2</text>
<text x="185.7" y="182.8">B3</text>
<text x="188.8" y="182.2">9</text>
<text x="220.4" y="182.2">11</text>
<text x="223.9" y="180.5">A2</text>
<text x="223.9" y="182.8">A3</text>
<text x="232.1" y="180.5">B2</text>
<text x="232.1" y="182.8">B3</text>
<text x="235.2" y="182.2">9</text>
<text x="87.4" y="188.1">3</text>
<text x="87.4" y="190.4">2</text>
<text x="90.1" y="188.7">C</text>
<text x="90.1" y="191">D</text>
<text x="173.5" y="186.9">19</text>
<text x="177.5" y="187.5">OE</text>
<text x="219.8" y="186.9">19</text>
<text x="223.9" y="187.5">OE</text>
<text x="86.8" y="195.1">1</text>
<text x="90.1" y="195.7">R</text>
<text x="98.5" y="195.1">6</text>
</g>
<g font-size="1.1">
<text x="39.5" y="27.7">Q0</text>
<text x="57.8" y="25">DD37</text>
<text x="84.2" y="25">DD40</text>
<text x="180.4" y="25">DD46</text>
<text x="206.2" y="29.7">DD71.1</text>
<text x="39.5" y="34.8">Q3</text>
<text x="39.5" y="30.1">Q1</text>
<text x="39.5" y="32.4">Q2</text>
<text x="220.9" y="30.9">DD72.1</text>
<text x="233.8" y="33.8">R35</text>
<text x="267.5" y="34.8">BLUE</text>
<text x="39.5" y="41.8">Q6</text>
<text x="39.5" y="37.1">Q4</text>
<text x="39.5" y="39.5">Q5</text>
<text x="39.5" y="44.2">Q7</text>
<text x="206.8" y="46.1">DD71.2</text>
<text x="220.9" y="47.3">DD72.2</text>
<text x="39.2" y="48.9">C17</text>
<text x="233.8" y="50.2">R36</text>
<text x="267.8" y="51.2">RED</text>
<text x="39.5" y="57.1">C3</text>
<text x="93" y="59.6">C9</text>
<text x="112.4" y="59">DD7.4</text>
<text x="81.3" y="65.5">R42</text>
<text x="81.3" y="60.8">R41</text>
<text x="125.9" y="60.2">DD6.4</text>
<text x="80.1" y="70.2">DD100.5</text>
<text x="92.5" y="70.2">DD100.4</text>
<text x="134" y="70.6">K9</text>
<text x="180.4" y="70.8">DD47</text>
<text x="266.3" y="66.5">GREEN</text>
<text x="207.4" y="73.1">DD71.3</text>
<text x="220.9" y="73.7">DD72.3</text>
<text x="233.8" y="77.2">R37</text>
<text x="240.9" y="74.3">R38</text>
<text x="247.3" y="74.3">R39</text>
<text x="253.8" y="74.3">R40</text>
<text x="39.5" y="82.3">Q0</text>
<text x="57.8" y="79.6">DD38</text>
<text x="100.1" y="79.6">DD41</text>
<text x="133.6" y="80.6">K11</text>
<text x="133.6" y="78.2">K10</text>
<text x="39.5" y="87">Q2</text>
<text x="39.5" y="84.7">Q1</text>
<text x="39.5" y="89.3">Q3</text>
<text x="240.9" y="84.3">VD13</text>
<text x="246.7" y="84.3">VD14</text>
<text x="253.2" y="84.3">VD15</text>
<text x="39.5" y="94">Q5</text>
<text x="39.5" y="91.7">Q4</text>
<text x="39.5" y="98.7">Q7</text>
<text x="39.5" y="96.4">Q6</text>
<text x="134" y="101.7">BL</text>
<text x="39.2" y="103.4">C18</text>
<text x="100.1" y="109.5">DD42</text>
<text x="133.9" y="108.7">C5</text>
<text x="207.4" y="113.6">DD71.4</text>
<text x="133.9" y="116.3">C7</text>
<text x="220.9" y="114.2">DD72.4</text>
<text x="266.8" y="118.7">SYNC</text>
<text x="168.1" y="125.9">DD100.1</text>
<text x="188.1" y="125.9">DD100.2</text>
<text x="206.8" y="125.9">DD100.3</text>
<text x="39.5" y="126.9">C1</text>
<text x="39.5" y="129.3">C2</text>
<text x="133.5" y="128.7">TAPIN</text>
<text x="142.3" y="126.5">C12</text>
<text x="145.8" y="131.8">C13</text>
<text x="157" y="127.6">R45</text>
<text x="179.9" y="126.5">C14</text>
<text x="199.2" y="126.5">C15</text>
<text x="167.6" y="133.5">VD17</text>
<text x="189.2" y="133.5">R46</text>
<text x="93" y="143.5">DD43</text>
<text x="145.8" y="139.4">VD18</text>
<text x="151.1" y="139.4">VD19</text>
<text x="167.6" y="138.8">VD16</text>
<text x="39.5" y="149.2">D1</text>
<text x="39.5" y="146.8">D0</text>
<text x="129.3" y="146.8">K9</text>
<text x="39.5" y="151.5">D2</text>
<text x="39.5" y="153.9">D3</text>
<text x="128.9" y="151.5">K10</text>
<text x="179.9" y="150.6">DD44.1</text>
<text x="197.9" y="153.9">D7</text>
<text x="202" y="153.9">A8</text>
<text x="226.2" y="150.6">DD70.1</text>
<text x="243.2" y="153.5">VD4</text>
<text x="256.1" y="155.8">VD5</text>
<text x="268.5" y="153.9">KA0</text>
<text x="39.1" y="157.4">WR/</text>
<text x="48.5" y="160.5">DD50.3</text>
<text x="60.2" y="161.7">DD51.6</text>
<text x="72.5" y="159.4">DD8.2</text>
<text x="110.1" y="158.8">C10</text>
<text x="121.2" y="159.9">R43</text>
<text x="126.4" y="160.9">TAPOUT</text>
<text x="128.9" y="156.2">K11</text>
<text x="133.5" y="160.9">KD4</text>
<text x="197.9" y="158.6">D5</text>
<text x="197.9" y="156.2">D6</text>
<text x="197.9" y="160.9">D4</text>
<text x="201.7" y="158.6">A10</text>
<text x="201.7" y="160.9">A11</text>
<text x="202" y="156.2">A9</text>
<text x="243.2" y="158.2">VD6</text>
<text x="256.1" y="160.5">VD7</text>
<text x="268.5" y="158.6">KA2</text>
<text x="268.5" y="156.2">KA1</text>
<text x="268.5" y="160.9">KA3</text>
<text x="38.9" y="163.3">A0</text>
<text x="39.2" y="165.6">IORQ/</text>
<text x="112.4" y="164.6">C11</text>
<text x="125.4" y="165.6">KEY_SEL/</text>
<text x="133.6" y="165.6">KEY_SEL/</text>
<text x="60.2" y="172.8">DD49.1</text>
<text x="179.9" y="171.7">DD44.2</text>
<text x="226.2" y="171.7">DD70.2</text>
<text x="39.4" y="175.6">RD</text>
<text x="110.7" y="178.7">R44</text>
<text x="133.5" y="177.3">KD1</text>
<text x="133.5" y="179.7">KD2</text>
<text x="133.5" y="175">KD0</text>
<text x="197.9" y="177.3">D1</text>
<text x="197.9" y="179.7">D2</text>
<text x="197.9" y="175">D0</text>
<text x="201.7" y="177.3">A14</text>
<text x="201.7" y="179.7">A13</text>
<text x="201.7" y="175">A15</text>
<text x="243.2" y="179.3">VD9</text>
<text x="243.2" y="174.6">VD11</text>
<text x="256.1" y="176.9">VD10</text>
<text x="268.5" y="177.3">KA6</text>
<text x="268.5" y="179.7">KA5</text>
<text x="268.5" y="175">KA7</text>
<text x="91.3" y="180.5">DD10.1</text>
<text x="126.7" y="183.2">SOUND</text>
<text x="133.5" y="182">KD3</text>
<text x="197.9" y="182">D3</text>
<text x="201.7" y="182">A12</text>
<text x="256.1" y="181.6">VD8</text>
<text x="268.5" y="182">KA4</text>
<text x="39.5" y="190.3">D4</text>
<text x="140" y="186.9">R26</text>
<text x="144.7" y="186.9">R27</text>
<text x="149.4" y="186.9">R28</text>
<text x="154.1" y="186.9">R29</text>
<text x="159.3" y="186.9">R30</text>
</g>
</svg>
